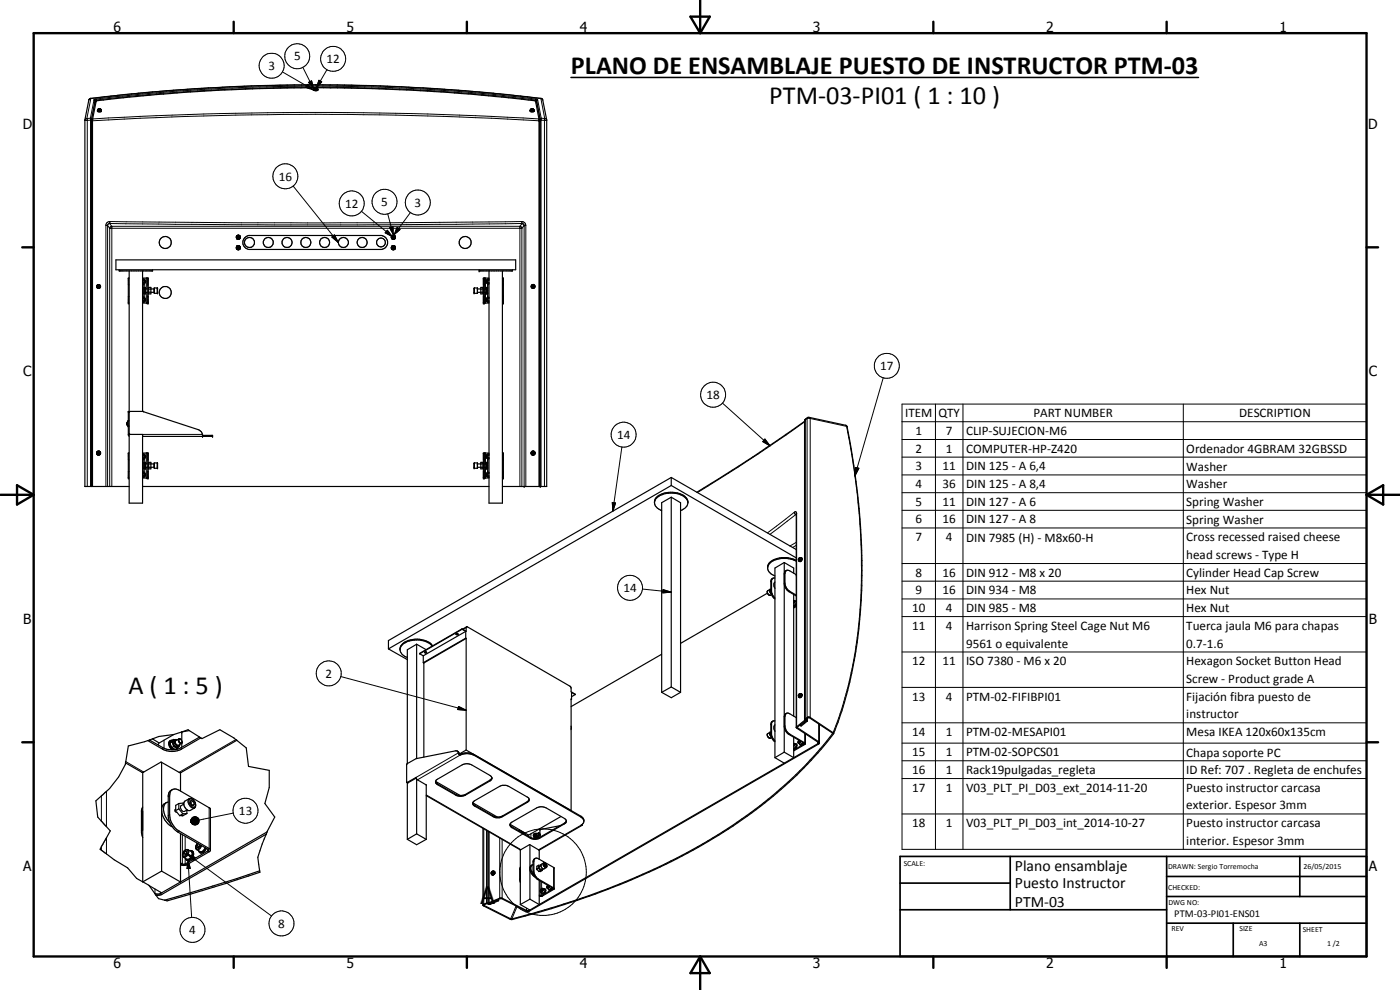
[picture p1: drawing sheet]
<svg xmlns="http://www.w3.org/2000/svg" width="420mm" height="297mm" viewBox="0 0 420 297" stroke-linecap="round" stroke-linejoin="round" font-family="sans-serif">
<g fill="none" stroke="#000" stroke-width=".35">
<path d="M28.9 30.3l-1.1 5.8v109.9M28.9 30.3h.1M28.9 30.3l12.1-1.3a527.2 527.2 0 0 1 51.4-2.7l19.3 .3 12.4 .5a494.6 494.6 0 0 1 36.6 3.3l1.1 5.7v109.9M29.2 33.2l.5 .2M29.3 33.3l.8 .1M29.3 33.2h-.1M29.3 33.1l.1 .1M29.3 33l.1 .1M29.3 33l-.1 .4 .5 .2 .6-.1 .1-.5M29.4 32.9h.1M29.4 32.9l-.1 .1M29.4 33.1l.8 .1"/>
<path d="M29.4 33.2l.3 .1M29.7 32.7l.3 .1zM29.9 32.7v.1M30.1 32.7l-.7 .2M30.1 32.7h.1M30.2 33.4h-.2M30.2 32.7l.1 .4M30.3 33.4l.1-.2-.3 .2M30.4 33.1l-.5 .2M94.2 26.9l1.1 .1M94.2 26.8h.1M94.2 26.9h.1"/>
<path d="M94.3 26.6l-.1 .1a.65 .65 0 0 0 .5 .6 .65 .65 0 0 0 .7-.4M94.3 27h1M94.3 26.8h.9M94.4 26.8h.8M94.5 26.3l-.2 .3 .1 .2M94.8 26.3l-.2 .1 .2 .1M94.8 26.3l.2 .1-.2 .1M94.8 26.3v.2M95.1 26.3l.2 .7M95.3 26.8h-.1M95.3 26.7v.1M95.4 26.8h-.1"/>
<path d="M95.4 26.9l-.1 .1M159.1 33.2l.9 .2M159.1 33.4h.1M159.1 33.1h.1M159.2 33.1h.9M159.2 33.3l.3 .1M159.2 33l-.1 .4M159.7 32.8l-.2-.1h.6v.5M159.7 32.8l.3-.1-.8 .2 .1 .3 .3 .1M159.7 32.7v.1M160.1 33.2l-.3 .1M160.2 33.3l-.1 .1"/>
<path d="M160.2 33v.5l-1-.1M160.2 33.3l-.3 .1M160.3 33.2l-.1 .1M160.3 33.1h-.1M160.6 30.2v.1M34.8 78h120v2.9h-120zM70.9 71.2l.2 .4M70.9 74.5l.3 .2M71 71.5l.2 .2M71 70.7l.2 .8M71 70.7v.1M71 74.7l.1 .1"/>
<path d="M71 74.7l.7 .2M71 70.8v.7M71 74v.7M71.1 70.8l-.2 .3M71.1 74l-.2 .3M71.1 71.6l.3 .2M71.1 74.8l.3 .1M71.2 71.5l.6 .1M71.2 73.8l-.2 .2M71.2 70.7l-.2 .1M71.2 70.7h.7l.2 .4M71.2 73.8h.7"/>
<path d="M71.3 71l.2-.1 .2 .4h-.4zM71.3 74.2l.2-.1 .2 .4h-.4zM71.6 70.6h.1M71.6 70.6v.1M71.6 73.7v.1M71.6 70.6l-.4 .1M71.6 73.7l.1 .1M71.6 73.7l-.4 .1M71.7 73.8l.3 .4v.5l-.3 .1-.5-.1M71.7 70.7l-.6 .1M71.7 73.8a.57 .57 0 0 0-.6 .3 .57 .57 0 0 0 0 .7M71.7 70.6v.1"/>
<path d="M71.7 73.8h.1M71.7 70.6l.4 .3M71.7 70.7l.3 .3v.3l-.4 .5M71.8 71.7h.1M71.8 73.8h.1M71.8 73.8l.3 .3-.1 .5M71.9 73.8l.1 .9M71.9 71.6v.1M71.9 73.8v.1M72 71.5l-.2 .1M72 74.7l-.1 .1M72 74.6l-.4 .3"/>
<path d="M72.1 71v.2M72.1 71.1l-.4 .7-.7-.3M72.1 71.2v.2M73.4 71.3l1.2-.6h40a2.13 2.13 0 0 1 1.7 2 2.13 2.13 0 0 1-1.7 2.1h-40a2.13 2.13 0 0 1-1.2-3.5zM117.5 74.5l.4 .4M117.5 71.2l.1 .4M117.5 74.5v.1M117.5 74.3v.2M117.5 74.6l.1 .2M117.5 74.4l.2 .3M117.5 71.2l.2 .3M117.5 70.9v.3"/>
<path d="M117.5 74.1v.2M117.6 71.7h.2M117.6 73.8l-.1 .5M117.6 71.6v.1M117.6 73.8v.1M117.6 71.6l.2 .1M117.7 71.6h.7M117.7 73.8l-.2 .7M117.8 71.7l.1 .1M117.8 71.6h.5M117.8 70.6l.7 .2M117.8 73.8h.6"/>
<path d="M117.8 71l.3-.1 .1 .4h-.4zM117.8 74.2l.3-.1 .1 .4h-.4zM118.1 70.6l-.4 .1-.2 .3 .2 .6M118.1 73.7l-.4 .1M118.1 70.6v.1M118.1 73.7v.1M118.2 70.7l.4 .5-.3 .4M118.2 70.7l-.7 .2M118.2 73.8l-.5 .2M118.2 73.8l.4 .5M118.3 70.7l.2 .1M118.3 71.7l-.2 .1"/>
<path d="M118.3 73.8l.3 .5v.3M118.4 73.8l.1 .2M118.4 70.7h.1M118.4 74.8l-.3 .1M118.5 70.8l.1 .1M118.5 74.5l-.3 .3h-.6M118.5 71.5l-.1 .2M118.5 74.7l-.1 .1M118.5 70.7v.1M118.5 70.8l.1 .3M118.5 71.5l-.1 .1M118.5 74v.7"/>
<path d="M118.5 74.7l-.7 .2M118.6 74.6l-.2 .2M118.6 71v.2M118.6 71.2l-.1 .3M118.6 71.1l-.3 .6M29.4 85.9l.2-.2 .2 .4-.2 .1zM29.7 85.4h.1M29.7 85.4a.59 .59 0 0 0-.8 .5 .59 .59 0 0 0 .7 .6 .59 .59 0 0 0 .3-1l-.4-.1a.53 .53 0 0 0-.4 .6 .53 .53 0 0 0 .4 .5M29.7 85.4a.58 .58 0 0 1 .5 .6 .58 .58 0 0 1-.5 .5M29.7 85.4v.1M35.8 80.9v.4h10v-.4M38.8 81.3v69.7h4v-20.7h-3.8l-.2-.3"/>
<path d="M38.8 83.4h-.3v7.5h.3M42.8 81.3v42.1l16.7 5.5 1 .8 .3 1.2M42.8 83.4h1.7v7.5h-1.7M42.8 83.7a.81 .81 0 0 1 .9 .6 .81 .81 0 0 1-.5 .9M42.8 84.2l.4 .1v.3l-.4 .2M42.8 85.2h.4v4h-.4M42.8 89.7l.4 .1v.3l-.4 .1M42.8 83.8a.64 .64 0 0 1 .7 .5 .64 .64 0 0 1-.4 .7l-.3 .1M42.8 89.3a.64 .64 0 0 1 .7 .7 .64 .64 0 0 1-.7 .6M43.2 89.2a.79 .79 0 0 1 .5 .9 .79 .79 0 0 1-.9 .6M43.2 88l.4 .2M43.3 87.9v.2"/>
<path d="M43.3 87v.5M43.3 87.6v.2M43.3 86.7v.1M43.3 87.8h.3M43.3 87.8h.1M43.3 86.8v.1M43.3 86.8h.3M43.6 86.3h-.3v.4M43.6 86.3v1.8M43.6 88.1v.1M43.6 87.8v.1M43.6 86.3l.1 .1"/>
<path d="M43.6 86.7v.3M43.6 87.5v.3M43.7 87.7h.5M43.7 86.7h.5M43.7 88l-.1 .1M44.2 83.4v7.5M44.5 86.2h.8v2h-.7l-.1-.4M44.5 86.4v1M44.5 86.6h.1M44.5 87.7h1.8M46.3 86.7h-1.7M46.3 86.4h1v1.6h-1z"/>
<path d="M142.3 86.5l1-.1v1.6h-1zM143.3 86.7h1.8M143.8 80.9v.4h10v-.4M144.9 87.8h.2M144.9 87.7h-1.6M145.1 86.6l-.2-.4h-.6v2h.8M145.1 87v1.1M145.4 83.4v7.5M145.4 87.7h.5M145.4 86.7h.5M146 86.3h.3M146 86.3v1.9"/>
<path d="M146 86.3v.4M146 86.5v.1M146 88.1h.1M146 88.1v.1M146 88.2h.3M146 86.7v.9M146 87.6v.5M146 86.7h.3M146 87.6h.3M146.3 86.7v.9M146.3 87.6v.5M146.3 86.3v.4"/>
<path d="M146.3 88.1v.1M146.3 86.3l.1 .1M146.3 88.1h.1M146.4 89.2a.79 .79 0 0 0-.5 .9 .79 .79 0 0 0 .9 .6M146.4 88l-.1 .2M146.4 85.2h.4M146.4 89.2h.4M146.4 85.2v4M146.8 81.3v69.7h4v-69.7M146.8 83.4h-1.7v7.5h1.7M146.8 83.7a.82 .82 0 0 0-.9 .6 .82 .82 0 0 0 .5 .9M146.8 84.2l-.4 .1v.3l.4 .2"/>
<path d="M146.8 89.7l-.4 .1v.3l.4 .1M146.8 89.3a.64 .64 0 0 0-.7 .7 .64 .64 0 0 0 .7 .6M146.8 83.8a.64 .64 0 0 0-.8 .7 .64 .64 0 0 0 .8 .6M150.8 83.4h.3v7.5h-.3M159.5 86l.4 .5M159.8 85.9l.2-.2 .2 .4-.2 .1zM160.1 85.3v.1M160.1 85.3l-.4 .1-.3 .5M160.1 85.4v.1M160.1 85.4l.4 .3M160.5 85.8l-.1 .5-.3 .2h-.4l-.3-.4M160.5 85.8l-.6-.4-.3 .2-.2 .5"/>
<path d="M160.5 85.7v.5l-.4 .3M29 136.1l.2 .3M29 135.9v.2M29.2 136.4l.2 .1M29.2 136.4l.1 .1M29.3 135.4l-.3 .5M29.3 135.4l.7 .1M29.3 136.5h.5M29.4 135.8l.2-.1 .2 .4-.2 .1zM29.5 136.5h.2M29.7 135.4h.1M29.7 135.4l.4 .3"/>
<path d="M29.7 135.4l-.6 .3v.5l.3 .2M29.7 135.4l.4 .4v.3l-.2 .3h-.5M30.1 135.6l-.1 .8M30.1 136.2l-.4 .3M30.1 135.7l.1 .2M38.2 126.8l.1 .4M38.2 127.1l.1 .4M38.2 126.8h.1M38.2 127.1h.1M38.3 127.1h-.1M38.3 126.6l-.1 .3M38.3 126.6v.1"/>
<path d="M38.3 127.5h.1M38.3 127.5l.1 .3M38.4 126.3v1.5M38.4 126.3l-.1 .3M38.4 127.8h.4M38.5 127.8v2.7l.3 .4M38.8 123.4h-.3v2.9M38.8 135.9h-.3v7.5h.3M38.8 126.2l-.4 .1M42.8 135.9h1.7v7.5h-1.7M42.8 136.1a.81 .81 0 0 1 .9 .7 .81 .81 0 0 1-.5 .9M42.8 136.7l.4 .1v.3l-.4 .1"/>
<path d="M42.8 137.7h.4v4h-.4M42.8 136.3a.64 .64 0 0 1 .7 .6 .64 .64 0 0 1-.7 .7M43.1 123.6l-4-.2-.3 .3M43.2 139l.1 .3M43.3 139.6v.4M43.3 138.9l-.1 .1M43.3 139.3v.1M43.3 139.3h.3M43.6 138.8l-.3-.1-.1 .2M43.6 138.8v1.8M43.6 138.8l.1 .1M43.6 140v.4"/>
<path d="M44.2 135.9v7.5M44.2 139.2h-.6v.4M44.5 138.9v1.1M44.5 138.7h.8v2h-.7l-.1-.4M44.5 139.1h.1M44.6 139.2h1.7M46.3 138.9h1v1.6h-1zM60.8 130.6h3v.3h-21M142.3 139l1-.1v1.6h-1zM143.3 139.2h1.8M145.1 139.1l-.2-.4h-.6v2h.8M145.1 139.4v1.1"/>
<path d="M145.4 135.9v7.5M145.4 139.2h.5M146 138.8l.4 .1M146 138.8v1.9M146 138.8v.3M146 139v.1M146 139.1h.3M146 139.1v1M146.3 139.1v1M146.3 138.9v.2M146.4 137.7h.4M146.4 137.7v4"/>
<path d="M146.8 135.9h-1.7v7.5h1.7M146.8 136.1a.82 .82 0 0 0-.9 .7 .82 .82 0 0 0 .5 .9M146.8 136.7l-.4 .1v.3l.4 .1M146.8 136.3a.64 .64 0 0 0-.8 .6 .64 .64 0 0 0 .8 .7M150.8 135.9h.3v7.5h-.3M159.4 136.1l.1 .2M159.5 136.2l.6 .3M159.5 135.9l-.1 .2M159.5 135.6l.3-.2 .6 .2M159.5 135.6v.6M159.5 135.6l-.1 .3M159.8 135.8l.2-.1 .2 .4-.2 .1z"/>
<path d="M160.1 135.4h.1M160.1 135.4h.2M160.1 135.4l.4 .5-.2 .5h-.5l-.3-.4M160.1 135.4l-.5 .2-.1 .3M160.4 135.5l.1 .2M160.5 135.6l.1 .6-.5 .3M160.5 135.7l.1 .2M160.6 136.1l-.2 .3-.5 .2-.4-.3M38.8 146h-13.3v-110l1.2-6 .3-.4a556.4 556.4 0 0 1 50.5-3.9 570.8 570.8 0 0 1 53.7 .9l14.8 1.2 16.4 1.7 .4 .3 1.3 6.2v110h-13.3M42.8 146h104M42.8 142.2l.4 .1v.3l-.4 .1M42.8 141.8a.64 .64 0 0 1 .7 .7 .64 .64 0 0 1-.7 .6"/>
<path d="M43.2 141.7a.81 .81 0 0 1 .5 .9 .81 .81 0 0 1-.9 .7M43.3 140.4v.3l.3-.1M43.3 140.1v.2M43.3 140.3h.3M43.3 140.3h.1M43.7 140.2h.5M43.7 140.5l-.1 .1M44.5 140.2h1.8M143.3 140.2h1.6M144.9 140.3h.2M145.4 140.2h.5M146 140.2v.1"/>
<path d="M146 140.3v.4M146 140.7h.3M146 140.1v.1M146 140.1h.3M146.3 140.1v.1M146.3 140.2v.1M146.3 140.6v.1M146.3 140.3v.2M146.4 141.7a.82 .82 0 0 0-.5 .9 .82 .82 0 0 0 .9 .7M146.4 140.5l-.1 .2M146.4 141.7h.4M146.8 142.2l-.4 .1v.3l.4 .1"/>
<path d="M146.8 141.8a.64 .64 0 0 0-.8 .7 .64 .64 0 0 0 .8 .6M196.4 150.8a3.6 3.6 0 0 1 3.7-3 5.9 5.9 0 0 1 6.2 2.2l.1 .8M196.4 150.8a2.88 2.88 0 0 0 2.2 2.4M196.5 150.3l-.1 .5M196.5 150.2a6 6 0 0 1 6.8-2.1 4 4 0 0 1 3.1 2.4M201.5 149.2l-2.9 1.6v56.9M201.5 149.2l2.7 1.6v56.9M201.5 143.3v2.4M201.5 149.2v56.9M201.5 145.7l-84.9 49M201.5 143.3l-84.9 48.9v2.5M201.5 145.7l37.5 21.7"/>
<path d="M201.5 143.3l37.5 21.6M206.4 150.8a2.85 2.85 0 0 1-2.2 2.4M206.4 150.6v.2M209.1 147.7l16.9-10.6 15.6-10.8-.1 89.9M239 154.2v64.1l6.5 4.4 .1 .3-10.2 6M230.3 178l-26.1 15M230.4 170.4a2.88 2.88 0 0 0 2.2 2.4M230.4 170.2v.2M231.1 176.8l-.2 .6 .6 .8M231.1 176.8h.2M231.1 176.8l-.6 .4a.82 .82 0 0 0 0 1.1 .82 .82 0 0 0 1.1 .1M231.3 177l-.1 .1"/>
<path d="M231.5 178.2l1.1 1.5M232 173.5l-.4 .2-.3 .6 .2 3.9M232.6 173.4l-.6 .1-.4 .7v3.6l1 1.6M232.6 174.6l-.3 .6 .3 1.4M235.4 168.8l-2.8 1.6v56.9M235.4 168.8l2.8 1.6v1.6M235.4 168.8v56.9M235.4 175a3.2 3.2 0 0 0 1.4 2.5l2.2 1.3M236 171.2l-.5 .4-.1 .6M238.2 178.4v36.4M239 168.4a7.2 7.2 0 0 0-8.2 .8l-.4 .9M239 168.2a7.3 7.3 0 0 0-7.6 .2l-.8 .8-.2 1.2"/>
<path d="M239 172.4l-2.2-1.2h-.9l-.3 .9v2.9a3.2 3.2 0 0 0 1.4 2.4l2 1.2M239.7 168.2l.4 .1M239.7 167.7l.1 .2M239.7 167.7l.1 .1M239.8 167.5v.4M239.8 167.5v.3M239.8 167.5l-.1 .2M239.8 167.8l.1 .1M239.9 168.4h.3M239.9 168.4h.2M240.1 168.3l-.2 .1M240.2 167.3h.1"/>
<path d="M240.3 167.3a.59 .59 0 0 0-.7 .4 .59 .59 0 0 0 .3 .7M240.3 167.3l.1 .1M240.4 168.2l-.3 .2M240.4 167.4v.5M240.4 167.9l-.3 .4M240.5 167.4l-.1-.1a.62 .62 0 0 1 .2 .8 .62 .62 0 0 1-.8 .3M240.5 167.9l-.4 .4M240.6 167.4l-.2 .7M240.6 167.4h.1M240.6 167.5v.1M240.6 167.8l-.4 .6M116.6 194.7l5.6 3.2"/>
<path d="M125 193.3l-2.8 1.6v34.2M125 193.3l2.9 1.6M125 193.3v34.3M125.9 196.2l1.1 .6M127 198.8l.2 .1M127 196.8v2M127.2 198.9v28.3M127.4 195.7l.2-.1 .4 .1-.2 .2zM127.5 195.7h.5M129.7 193.8a6.8 6.8 0 0 0-9.4 .1 2.33 2.33 0 0 0 1.9 3.4M129.8 193.8a6.4 6.4 0 0 0-7-1.7 3.2 3.2 0 0 0-2.8 2.8M136.9 190.2v.1"/>
<path d="M136.9 190.2h.5v.2h-.4zM137.4 190.2l-.5 .1M138.7 188.8l1.1 .6M138.7 188.8l-12.8 7.4M138.7 188.7l-12.8 7.5M138.7 188.7v.1M139.8 191.5l.1 .1M139.8 191.5l-12.8 7.3M139.8 189.4v2.1M139.8 189.4l-12.8 7.4M139.9 191.6v33.4M139.9 191.6l-12.7 7.3"/>
<path d="M140 188.1l31 17.8 .4 .6v1.1l1.2 .8M140 188.1l-.1 1.3-1.2-.7M140 188.1l-1.2 .7M198.6 196.3l-27.2 15.7M238.2 180.1l.8 .6M238.6 180.3h.3M238.9 180.3l.1 .1M239 182l-.8 .4M239 181.7l-.8 .5M239 181.1l-.8 .7 .3 .1 .5-.5M239 181l-.3 .4-.5 .2M54.5 219.6l-2.4 .8"/>
<path d="M54.5 219.6l.1 2.7M56.8 219.2l-.3-.3-2 .7M56.8 219.2l3.1 1.9M56.8 219.2l-2.3 .4M171.4 217.8v1.1M171.5 209.8l-.1-.1v33.5M171.5 209.8l-.1 .1M172.6 208.4l-1.1-.6v2M172.6 208.4l-1.1 .6M198.6 207.7l2.9 1.6 2.7-1.6M201.5 206.1l2.7 1.6M201.5 206.1l-2.9 1.6"/>
<path d="M231.1 219.7l-.6 .4a.82 .82 0 0 0 0 1.1 .82 .82 0 0 0 1.1 .1M231.1 219.7l-.2 .5 .6 .8M231.3 219.7h-.2M231.3 219.9l-.1 .1M231.8 216.5l-.2 .5v3.4l.2 .9 .8 1M232 216.4l-.2 .1M232.6 216.3l-1 .3-.3 .6 .2 3.9 1.1 1.4M232.6 217.5l-.3 .6 .3 1.4M235.4 217.9a3 3 0 0 0 1.4 2.5l4.6 2.7-.1 .2-3.1 1.7M235.4 215.1a1.03 1.03 0 0 1 .5-1 1.03 1.03 0 0 1 1.1 .1l2 1.1M235.8 214.2l-.2 .8v2.8a3 3 0 0 0 1.4 2.5l4.7 2.8M236 214l-.2 .2"/>
<path d="M239.7 209l.2 .2M239.7 208.5l.1 .2M239.7 208.5l.1 .1M239.8 208.3l.2 .2M239.8 209.2l.3 .1M239.8 208.3l-.1 .2M239.8 208.6l.1 .1M239.8 208.3l.1 .2M239.9 209.3h.2M239.9 209.2l.2 .1M239.9 208.5l-.1 .1M240 208.5l-.2 .2"/>
<path d="M240.2 208.2l.2 .1M240.2 217.4v.3M240.4 208.8l-.5 .4M240.4 208.2l-.6 .1-.2 .3 .1 .4M240.4 208.2l.2 .2M240.4 208.8l-.3 .4M240.4 208.2h.1M240.4 208.2l.2 .5M240.5 208.2a.66 .66 0 0 1 .2 .7 .66 .66 0 0 1-.6 .4M240.5 208.2l-.1 .6M240.6 208.7l-.3 .5M240.6 208.6l-.5 .7"/>
<path d="M241.5 216.2l.2 .1M241.5 216.2l-2.5 2M241.6 215.8l.7-.6h.7l7.2 4.8a124.1 124.1 0 0 1-37.6 32.4 225.2 225.2 0 0 1-56.9 22.9l-2.1 .6-.5-.1-8.2-4.1v-23.2M241.6 215.9h.1M241.6 215.9v-90l.9-.7h.3l11 2.4 .4 .5a226.2 226.2 0 0 1 4.4 47.6l-.8 13a119.1 119.1 0 0 1-7.6 31.4M241.6 215.9l.4 .5-1.8 1.3M241.7 216.3l-2.4 1.8v.3l6.6 4.4M241.7 216v.3M242.3 215.5v.9l-1.9 1.4-.2-.1M242.3 216.2l-.4-.4 .6-.5h.4l7 4.7a110.1 110.1 0 0 1-18.1 18.8 180.9 180.9 0 0 1-53.2 29.3l-11.3 3.8-13.7 3.8-8.4-4 1-.6 .6 .3 .5-.1 2.3-1M245.9 217.3v5.8l-.3 .2-86.7 50.1-1.1-.1-7.3-3.7-3.5 1.4-.3-.2M37.7 228.9a18.3 18.3 0 0 1-6.1 8.8l-2.8 2.6 .5 4.9 3.8 4.1-3.1 5.5 4.3 3.2 4 2.4 2.7 3.2 1.8 1"/>
<path d="M37.7 228.9l5.1 2.9M42.8 231.8v32.8M44.4 222.2l-5.9 1.6-.8 5.1M44.9 222l-.5 .2M45.8 221.7l-.9 .3M48.5 228.7v32.7M51.2 222.2a1.4 1.4 0 0 0 .1 2.4l.3 .4M51.4 237.2l-.5 1.6v5.7a6.2 6.2 0 0 0 2.9 4.8l9.1 5.4 .2 .3M51.6 222.6l.5 1.4M51.6 222.6l-.5 .3M51.6 222.1a1.31 1.31 0 0 0 0 2.2M51.6 222.1a1.03 1.03 0 0 0-.8 .8 1.03 1.03 0 0 0 .3 1l1 1.1"/>
<path d="M51.6 224.3l1.1 .6 .5-.3M51.6 237l1.1-.3 1.1 .4 9.1 5.3 .2 .4v12.5l-7.1 4.2-1 .2-.8-.3M51.7 236.9l-.8 .6-.4 1.1v6.5l.5 1.7 .7 1.3M52.1 221.9l.3 .1M52.1 224l1.1 .6M52.1 221.9l-.5 .7M52.1 224l-.5 .3M52.1 221.9l-.5 .2M52.1 220.4l-4.4 .6-1.9 .7M52.1 220.4l-4.3 2.5-2-1.2M52.5 222a1.34 1.34 0 0 0 1.3 1.9l.1-.5M52.5 222h.6"/>
<path d="M52.5 221.9a1.26 1.26 0 0 0-.5 1.2 1.26 1.26 0 0 0 .9 1.1l.8-.3-.5 .7M53 224.7l-.1 .1M53.7 221.7l.5 .1 .4 .5M53.7 221.7a.89 .89 0 0 0 .8 1.4M53.7 221.7l-1 .5a.93 .93 0 0 0 .8 1.4l1-.5M54 221.7l.2 .1M54.1 221.7h-.3a.68 .68 0 0 0 0 .9 .68 .68 0 0 0 .8 .2v-.2M54.2 231.8v5.6M54.6 222.3v.7M54.6 223v1.2M54.6 223l-.1 .1M59.9 221.1l.4 .3"/>
<path d="M59.9 221.1l-5.5 3.2a6.2 6.2 0 0 1-5.6 0l-3.9-2.3M60.3 221.4l.3 .2 5.4-2.7 4.2 2.5 .8 .7M60.3 221.4l-5.9 3.4a6.2 6.2 0 0 1-5.6 0l-4.4-2.6M71 222.1h.1M71.1 222.1l2.8 2.3 .7 5.6 6.2 1.1v5.2l-1.3 4.8 3 4.1-2.3 4.4M71.1 222.1l-16.8 9.7-.5-.1-5.5-3.1-5.5 3.2M122 234.7l.1 .1M122.1 234.8l2.8-1.5 .2 .6 2.8 1.7M122.2 234.9v16.9M122.2 229.1l-.2 .3v5.3M124.9 233.5l-2.5 1.4-.3-.1M125 233.8v16.4"/>
<path d="M127.9 235.5v16.3M127.9 238.7l28.2 16.3M130.7 234.4l7.4 4.3M130.7 234.5l.6 .7 5.5 3.2 1.2 .3M137.2 225.3l.6 .7-.2-.1M137.2 225.3h-.3l-12 2.3-2.7 1.5M137.2 225.3l.4 .6M137.6 225.9l.4 .7M138 226.6a4.8 4.8 0 0 1 4.3 0l32.1 18.6 .8 1M139.9 225l-2.1 1.3M139.9 225l34.5 19.9a1.49 1.49 0 0 1 .4 2.4M142.3 226.4a4.6 4.6 0 0 0-4.3 0v.2"/>
<path d="M147.6 233.4l-.5-.7-5.5-3.2a3.1 3.1 0 0 0-2.9 0l-7.6 4.4-.4 .6M147.6 233.4l-.1 .6-.4 .3-7.5 4.3a3.1 3.1 0 0 1-2.8 0l-5.5-3.2-.5-.5-.1-.4M147.6 233.4l-.3 .5-7.7 4.5-1.6 .3M158.8 239.8l-.6 .7-7.4 4.3-1.6 .4M232.6 227.3l2.8 1.7M235.4 229l-73.6 42.4M235.4 225.7l-2.8 1.6M238.2 221.2v6.1l-2.8-1.6M238.2 223l.1 .1M238.3 223.1h.1M238.3 223.1l.5 .3a.76 .76 0 0 1-.6 1.1M238.9 223.2h-.3"/>
<path d="M238.9 223.2a.86 .86 0 0 1 .2 1 .86 .86 0 0 1-.9 .5 .97 .97 0 0 0 .7-1.5zM239.7 222.4v.3l.2 .1 .2-.3M239.7 222.4l.3 .2M239.8 222.1l-.3 .8 .8 .5 .6-.6M239.9 222.2l-.2 .2M239.9 223.2l.3 .3M240 222.6h.1M240.1 223.5h.1M240.1 222.3v.2M240.1 222.5l-.1 .1M241 222.8l-.8 .7M241.1 222.9l-.5 .6h-.4"/>
<path d="M241.7 220.2v3l-3.5 2.1M42.8 242.2l-.4 1.1v6.4l.4 1.6M48.5 243.1a6.1 6.1 0 0 0 3.2 5M49.9 240.8l-.8 .5-.6 1.4M50.5 240.7a2.29 2.29 0 0 0-1.2 3.4l.8 1.7 .9 1.1M51.7 248.1l1.6 1.5 9.2 5.4-.1 .3-6.8 3.9a1.26 1.26 0 0 1-1.4-.3M52.5 243.3l1.4 1.4M53.7 241.1l-1 .5-.2 1.7M53.7 242.7l-1.2 .6M53.7 241.1v1.6M53.7 242.7l1.2 1.5M53.7 241.1l1.2-.1 .2 .3"/>
<path d="M53.9 244.7l.9-.1-.2 .2M54.2 250.1v14.5M54.7 244.6l-.1 .2M54.9 244.2l-1 .5M55.1 241.3l-.7 .4M55.1 255.4l1.1-.5 1.2 .6a1.53 1.53 0 0 1-1.3 2.3l-1-.6a1.24 1.24 0 0 1 0-1.8zM55.2 255.9v.6l.5 .1 .3-.6M55.2 255.9l.6 .4M55.4 240.5l1.4-.9a1.78 1.78 0 0 1 1.6 .9 1.78 1.78 0 0 1 0 1.9l-1.3 .8a1.93 1.93 0 0 1-1.7-2.7zM55.7 255.4l.3 .1v.5M55.7 255.4l-.5 .5M55.7 255.4l.3 .3"/>
<path d="M55.8 256.3v.1M56 256l-.2 .3M56.1 244.1l-1.5 .7M56.1 244.1l-1.2 .1M56.1 243v1.1M56.2 243l-.8 .5M56.9 255.3a1.07 1.07 0 0 1 1.2 .5 1.07 1.07 0 0 1-.2 1.3 1.15 1.15 0 0 1-1 1.1 1.15 1.15 0 0 1-1.2-.7M57.1 240.7l.1 .1M57.2 240.8l.4 .8 .7-.4M57.7 255.4a2.01 2.01 0 0 1-1.6 2.7M57.9 240.4l-.6-.2-.2 .5 .4 .9 .6 .2 .2-.6M57.9 240.4l.4 .8"/>
<path d="M57.9 240.4l-.7 .4M59.2 253.7v.6h.4l.4-.6M59.2 253.7l.5 .3M59.3 253a1.36 1.36 0 0 0-.3 1.9l1.1 .6a1.36 1.36 0 0 0 1.4-1.1M59.6 253.2l-.4 .5M59.7 254l.1 .1M60 253.5v.2M60 253.7l-.3 .3M61.7 254.4a1.34 1.34 0 0 1-1.9 1.2l-.2-.4M61.9 254.6a1.45 1.45 0 0 1-2 1.2M79.9 250.3l-2.5 6.9 .5 4.1M79.9 250.3l-31.3 18.1-1.8 .2"/>
<path d="M80.2 249.6l-.3 .7M80.2 249.6l-26 15M122.2 251.8l2.8 1.6 2.9-1.6M125 250.2l2.9 1.6M125 250.2l-2.8 1.6M141.9 240.9l.3 .8 6.3 3.6a2.88 2.88 0 0 0 2.3-.3l7.4-4.3a.84 .84 0 0 0 .6-.8 .84 .84 0 0 0-.6-.8l-5.5-3.1a2.78 2.78 0 0 0-2.8 0l-7.5 4.2-.5 .5v.5M141.9 240.9l7.4 4.3M141.9 241.1l.3 .4 5.8 3.3 1.2 .4M146.7 249.6v21.2M153.2 247l7.9-4.6a3.1 3.1 0 0 1 2.8 0l5.5 3.2a.86 .86 0 0 1 .6 .8 .86 .86 0 0 1-.6 .8l-7.4 4.3a3 3 0 0 1-2.8 0l-5.6-3.2-.5-.5zM155.9 249v.4M156.2 255v16.4"/>
<path d="M156.5 249.3l.1 .4M156.6 249.7l.4 .2 .4-.1M156.6 249.7h.5M159 253.4v16.4M159.7 259.5l-.4 .3-.3 .6M160 259.5a1.41 1.41 0 0 0-.3 2.3l.6 .8M160.3 250.2l-.2 .4 .5 1M160.3 250.2a.97 .97 0 0 0 .5 1.4M160.6 250.2l-.3 .3 .3 .7M160.6 250.2h-.3M160.6 250.4l.2 .7M160.6 251.2l.5 .3 .2-.1"/>
<path d="M160.6 250.4l-.3 .2M160.6 257.6l-.4 .3-.2 .7v2.9a3.6 3.6 0 0 0 1.4 2.4l4.6 2.7-3.5 2.2-.7-.2M160.8 250l.2 .1M160.8 251.1l.5 .3M160.8 250l-.2 .4M160.8 251.1l-.2 .1M160.8 250l-.2 .2M161 250.1l.1 .7 .5 .3M161 250.1h.3M161 250.1a.63 .63 0 0 0-.2 .7 .63 .63 0 0 0 .6 .4M161.3 251.5h-.1M161.5 251.2l-.2 .2"/>
<path d="M161.6 259.6l-.5 .3-.1 .9M161.6 249.9l-.5 .3v.4l.3 .4 .6-.3M161.6 259.6v.9M161.6 259.6h.6l.1 .2-.3 .2M161.6 250.4l.2 .2M161.6 251.1l-.1 .1M161.6 250.3l.1-.3 .4 .3M161.6 249.9l.2 .1M161.6 249.9l-.1 .3 .4 .4M161.6 251.1l-.2 .1M161.7 250.8l-.1 .3M161.8 255v2.8"/>
<path d="M161.8 248.7l.2 .3v2.2M162.1 250.6h-.3M162.1 250.4l-.2 .2M163.3 259.5h.1M163.4 259.5l.2 .4M163.7 259.3l-.3-.1-.1 .3 .2 .4 .3 .1 .1-.3M163.7 259.3l.2 .4M163.7 259.3l-.3 .2M163.9 259.7l-.3 .2M168.1 247.7l-6.1 1.2M168.3 245l-9.6 5.6-5.6-3.3M170 246.3l-.6 .7-7.4 4.2-1.3 .4-1.5-.4-5.6-3.1-.5-.7"/>
<path d="M174.7 247.6l-12.8 7.4-2.9-1.6-2.9 1.6M174.7 247.4h.1M174.8 247.3v.1M174.8 247.3l-.4 .3h.3l.1-.2M42.8 264.6h.1M42.9 264.6l1.9 1.1M44.8 265.7l1.7 2.4M44.8 265.7l3.7 2.2M46.5 268.1l.3 .5M46.8 268.6l.8 1 1.8 .5M48.5 267.9a1.9 1.9 0 0 1-2 .2M48.5 261.4l5.7 3.2"/>
<path d="M48.5 261.4l-5.6 3.2M54.2 264.6l-5.7 3.3M77.9 261.3l.1 .4-10.3 3.4-17.5 5.2-.8-.2M77.9 261.3l-14.1 4.6-14.4 4.2M146.7 270.8l3.3-1.3h.6l7.4 3.7 1-.2M147.5 262.3l.2 .2M147.5 262.3l.1 .1M147.5 261.7l.1 .3M147.5 261.7l.1 .1M147.6 262.4l.2 .1M147.6 261.8v.1M147.6 261.6l-.1 .1"/>
<path d="M147.6 261.6v.4M147.6 261.6v.2M147.7 262.5l.1 .1M148 261.4l.5 .2-.1 .7M148.1 261.4a.6 .6 0 0 0-.6 .2 .6 .6 0 0 0 0 .7M148.1 261.4l.3 .3M148.1 261.4l.1 .5M148.2 262l-.6 .4M148.2 261.4l.2 .5M148.2 261.9l-.6 .5M148.3 261.7l-.1 .2M148.4 262l-.6 .5"/>
<path d="M148.4 261.8l-.3 .6M148.5 262l-.2 .4-.6 .1M149.4 270v.1M149.4 270.1l-2.3 1-1-.2-1.2 .6M149.4 270.1l.2 .2M149.6 269.8v.5M156.2 271.4l2.8 1.6M156.2 260.2l-.2 .5 .2 4.1M159 269.8l2.8 1.6M159 269.8l-2.8 1.6M159 260.9a3.1 3.1 0 0 0 1.6 2.2M161 260.8l.7 .7"/>
<path d="M161.6 260.5l-.6 .3M161.6 260.5l.6 .7M161.7 261.5h.4M161.8 264.2v7.2M161.8 271.4l-2.8 1.6M162.1 261.5h.1M162.2 261.2l-.5 .3M162.2 267.6h.1M162.3 267.1v.3l.5-.3M162.3 267.1l.3 .2M162.6 266.8l.2 .3M162.6 266.8l-.3 .3"/>
<path d="M162.6 266.8l.2 .2M162.6 267.3h.1M162.8 261.2l-.7 .3M162.8 261.2h-.6M162.8 260.6v.6M162.8 267.1l-.2 .2M162.8 260.6l-.3 .3M163.2 266.7l.4 .1M163.6 266.8a.94 .94 0 0 1-.8 1.3M163.6 266.8a.81 .81 0 0 1 0 1 .81 .81 0 0 1-1 .2v-.2M164.3 265.9v.3l.4-.2M164.3 265.9l.3 .2"/>
<path d="M164.4 265.6l-.3 .5 .2 .5 .7 .3 .5-.6M164.5 265.7l-.2 .2M164.6 266.1h.1M164.7 265.9v.1M164.7 266l-.1 .1M165.6 266.3l-.3 .6-.5 .1M165.7 266.4l-.6 .7-.6-.4M166.3 266.6l-4.7-2.8a3.3 3.3 0 0 1-1.4-2.2v-3.4l.4-.6 .3-.1 5.4 2.9v6.4l-3.7 2.1-.8-.1"/>
<circle cx="49.6" cy="72.7" r="1.82"/>
<circle cx="74.9" cy="72.7" r="1.5"/>
<circle cx="80.5" cy="72.7" r="1.5"/>
<circle cx="86.2" cy="72.7" r="1.5"/>
<circle cx="91.8" cy="72.7" r="1.49"/>
<circle cx="97.4" cy="72.7" r="1.49"/>
<circle cx="103.1" cy="72.8" r="1.52"/>
<circle cx="108.7" cy="72.8" r="1.51"/>
<circle cx="114.3" cy="72.8" r="1.33"/>
<circle cx="139.6" cy="72.7" r="1.8"/>
<circle cx="49.6" cy="87.7" r="1.79"/>
<circle cx="163.2" cy="259.8" r=".93"/>
<circle cx="162.9" cy="267.3" r=".74"/>
</g>
<g fill="#000">
<circle cx="38.5" cy="90.9" r=".18"/>
<circle cx="43.2" cy="85.2" r=".18"/>
<circle cx="44.2" cy="90.9" r=".18"/>
<circle cx="44.5" cy="90.9" r=".18"/>
<circle cx="46.3" cy="86.4" r=".18"/>
<circle cx="47.3" cy="87.9" r=".18"/>
<circle cx="142.3" cy="87.9" r=".18"/>
<circle cx="143.3" cy="86.7" r=".18"/>
<circle cx="143.3" cy="86.4" r=".18"/>
<circle cx="143.3" cy="87.7" r=".18"/>
<circle cx="143.8" cy="81.3" r=".18"/>
<circle cx="145.1" cy="90.9" r=".18"/>
<circle cx="145.4" cy="90.9" r=".18"/>
<circle cx="146.4" cy="85.2" r=".18"/>
<circle cx="151.1" cy="90.9" r=".18"/>
<circle cx="38.2" cy="127.3" r=".18"/>
<circle cx="38.2" cy="126.9" r=".18"/>
<circle cx="38.3" cy="126.6" r=".18"/>
<circle cx="38.3" cy="127" r=".18"/>
<circle cx="38.3" cy="127.5" r=".18"/>
<circle cx="38.4" cy="127.8" r=".18"/>
<circle cx="43.2" cy="137.7" r=".18"/>
<circle cx="43.7" cy="138.9" r=".18"/>
<circle cx="60.8" cy="130.9" r=".18"/>
<circle cx="63.8" cy="130.6" r=".18"/>
<circle cx="63.8" cy="130.9" r=".18"/>
<circle cx="143.3" cy="139.2" r=".18"/>
<circle cx="145.9" cy="138.9" r=".18"/>
<circle cx="146.4" cy="137.7" r=".18"/>
<circle cx="38.5" cy="143.4" r=".18"/>
<circle cx="43.7" cy="140.5" r=".18"/>
<circle cx="44.2" cy="143.4" r=".18"/>
<circle cx="44.5" cy="143.4" r=".18"/>
<circle cx="47.3" cy="140.4" r=".18"/>
<circle cx="142.3" cy="140.4" r=".18"/>
<circle cx="143.3" cy="140.2" r=".18"/>
<circle cx="145.1" cy="143.4" r=".18"/>
<circle cx="145.4" cy="143.4" r=".18"/>
<circle cx="145.9" cy="140.5" r=".18"/>
<circle cx="151.1" cy="143.4" r=".18"/>
<circle cx="157.3" cy="146" r=".18"/>
<circle cx="162.1" cy="146" r=".18"/>
<circle cx="239" cy="154.2" r=".18"/>
<circle cx="239" cy="172.4" r=".18"/>
<circle cx="238.2" cy="224.7" r=".18"/>
</g>
<g fill="none" stroke="#000" stroke-width=".3">
<path d="M26.1 35.6l.1 110.4M26.1 35.6l-.6 .4M27.1 35.5l.1 110.5M27.1 35.5l.4 .3M27.1 35.5l-1 .1M27.2 29.5l.1 .1M27.3 29.6a558.8 558.8 0 0 1 97.5-3.3l19 1.3 18.5 2M27.3 29.6l-1.2 6M27.3 29.6l-.6 .4M27.4 36.1h-1.9M27.5 35.8l-.1 110.2M27.5 36.4h.3"/>
<path d="M27.5 35.9l.3 .3M27.5 35.9v110.1M27.8 36.2h.1M27.8 36.2l-.1 109.8M27.8 36.1v.1M27.8 36.2a1173.7 1173.7 0 0 1 134 0M27.8 35.7a1146.7 1146.7 0 0 1 133.9 0M28.2 30h.1M28.2 30l.3 .1M28.2 30l-1.1 5.5M28.3 29.9l-.1 .1M28.3 29.8v.1"/>
<path d="M28.5 30.1l-1 5.7M28.5 30.2v.5l.2 .2M28.5 30.2l2.4-.4 14-1.5 20.6-1.4a579.6 579.6 0 0 1 56.5-.1 467.6 467.6 0 0 1 38.9 3.3l1.2 5.7M28.5 30.6l-1 5.3M28.8 29.7l.1 .6M28.8 29.7l-.5 .1M28.8 29.7l8-.9a458.1 458.1 0 0 1 32.8-2.4l25.2-.6 21 .4 20.7 1.1 10.2 .9 14 1.5M28.8 30.5l-.3 .1M29.3 33l1 .1M29.6 32.8h.5zM29.6 32.7h.1M29.6 32.8h.1"/>
<path d="M30.3 33.1h.1M30.4 33l-.1 .1M84.8 21.6l8 4.6M90.9 20.2l2.7 5.3M92.3 25.3l1.9 1.8-2.4-.9zM92.4 25.5l-.1-.2-.5 .9 1.2 .4M92.6 24.7l.9-.4 .7 2.4zM93 25.2l-.4-.5 .9-.4 .4 1.4M93.7 26.8l.5 .3M93.8 26.8l.4 .3M93.9 26.8l.3 .3M94.3 26.7l.3 .1 .7-.1"/>
<path d="M95 26.2l-.1 .3M95 26.4h-.5l.4 .1M95 26.4h.1M95 26.1l.7-2 .9 .5-1.7 1.9M95.1 26.4l-.2 .1M95.7 24.1l.9 .5-1.7 1.9zM98.1 20.9l-3.2 5.6M159.2 33l.2 .1 .8-.1M159.5 32.8h.1M159.5 32.8h.5M160 32.8h.1M160.7 29.7l.7 .3"/>
<path d="M160.7 29.7v.6M160.7 30.5l.4 .1M161.1 30.6l1 5.4M161.1 30.6l-.3 .3M161.4 30l-.3 .1v.5M161.4 30l1 5.5M161.8 36.2h.1M161.8 36.4h.3M161.8 36.1v.1M161.8 36.2l.1 109.8M162.1 36l2 .1M162.1 36l-.2 .2"/>
<path d="M162.1 35.8v110.2M162.3 29.5v.1M162.3 29.6l1.2 6M162.3 29.6l.6 .4M162.4 29.5h-.1M162.4 35.5l-.3 .3M162.4 35.5v110.5M162.4 35.5l1.1 .1M163.5 35.6l-.1 110.4M163.5 35.6l.6 .4M88 55.8l13.5 17M31.8 67.6h.5l.6 .9"/>
<path d="M32.9 67.1l-.6 .5v78.4M32.9 67.1l.7 .8M32.9 67.1l49.5 .4 34.7-.1 39.6-.3M32.9 68.5h123.7M32.9 68.5v77.5M33 66.5l-.1 .6M33 66.5l-.9 .3-.3 .6v78.6M33 66.5l59.3 .4 64.3-.4M33.6 67.9l-.4 .1-.3 .5M33.6 67.9v78.1M33.6 67.9h122.4M71.2 71.6v.1"/>
<path d="M71.2 73.8v.1M71.3 74.2l.4-.1 .1 .4-.4 .1zM71.3 71h.4l.1 .3-.4 .1zM99.6 71.1l.8-.6 1.1 2.3zM108.5 63.4l8.5 7M116.2 69.1l1.6 1.9-2.2-1.2zM116.4 64.2l1.4 5.2M116.9 69.8l-.7-.7-.6 .7 1.5 .9M117 68.3l.9-.2 .2 2.5zM117.3 70.7l.5 .3M117.4 70.7l.4 .3M117.5 70.7l.3 .3"/>
<path d="M118 69.1l-.1-1-.9 .2 .5 1.3M118.1 70.6h.1M118.3 70.4l-.1 .1M118.4 71.6v.1M118.4 73.8v.1M118.8 69.2l.4-1 .8 .7-1.1 .9M119.2 68.2l.8 .7-1.9 1.7zM123.2 63.8l-4.3 5.8M156 67.9v78.1M156 67.9l.6 .6M156.6 66.5l.1 .6M156.6 68.5v77.5"/>
<path d="M156.6 66.5l.8 .3 .4 .8M156.7 67.1h.1M156.7 67.1l.4 .1 .2 .4v78.4M156.7 67.1l-.7 .8M157.3 67.6h.1M157.3 67.6h.5M157.3 67.6l-.7 .9M157.8 67.6v78.4M29.4 85.7a.28 .28 0 0 1 .4 .2 .28 .28 0 0 1-.3 .3zM38.5 85.5h.3M38.5 88.9h.3M42.8 83.9l.7 .5-.2 .5-.5 .1"/>
<path d="M42.8 89.4l.5 .1 .2 .4-.4 .6h-.3M43.9 83.4v3.3M43.9 87.7v3.2M44.2 85.5h.3M44.2 88.9h.3M46.3 86.7v1M47.2 86.4h.1M47.2 86.4v1.6M142.4 86.4h.1M142.4 86.4v1.6M143.3 86.7v1M145.1 85.5h.3"/>
<path d="M145.1 88.9h.3M145.7 83.4v3.3M145.7 87.7v3.2M146.8 89.4l-.5 .1-.2 .4 .3 .6h.4M146.8 83.9l-.7 .5 .2 .5 .5 .1M150.8 85.5h.3M150.8 88.9h.3M265.1 113.3l-8.5 29.5M38.5 138h.3M38.5 130.3h.3M38.5 123.7h.3M42.8 130.3h18"/>
<path d="M42.8 136.4l.5 .1 .2 .4-.4 .6h-.3M43.9 135.9v3.3M44.2 138h.3M46.3 139.2v1M47.2 138.9v1.6M142.4 138.9v1.6M143.3 139.2v1M145.1 138h.3M145.7 135.9v3.3M146.8 136.4l-.5 .1-.2 .4 .1 .3 .6 .3M150.8 138h.3M159.7 135.8l.4-.1 .1 .4h-.4z"/>
<path d="M186.6 134.1l-2.7 19.2M216.8 120.9l14.3 12.9M229.6 131.7l1.5 2.1-2.2-1.3zM241.5 126.6l-14.1 9.7-18.1 11.5M241.6 126v.1M241.8 125.7l-.2 90M242.3 125.3l-.1 90M242.8 125.2l.4 .4M243.2 125.6l-.7-.1-.9 .5M243.2 125.6l10.9 2.3M243.2 125.6v89.7M253.8 127.6l.3 .3"/>
<path d="M254.1 127.9l.1 .2M254.1 127.9l2.5 14.9M270.7 121.2h139.4v133.6h-139.4zM270.7 126.5h139.4M270.7 131.9h139.4M270.7 137.2h139.4M280.7 121.2v133.6M289 121.2v133.6M355.1 121.2v133.6M38.5 141.5h.3M42.8 141.9a.56 .56 0 0 1 .7 .6 .56 .56 0 0 1-.7 .5M43.9 140.2v3.2"/>
<path d="M44.2 141.5h.3M145.1 141.5h.3M145.7 140.2v3.2M146.8 141.9a.56 .56 0 0 0-.7 .6 .56 .56 0 0 0 .7 .5M150.8 141.5h.3M183.8 150.8l.9 .1-.8 2.4zM238.4 153.7l.4-.2 .3 .4v64.2M238.4 153.7l.4 .7M238.4 153.7l-8.1 6.2M238.8 154.4l-7.7 5.9M238.8 154.4l.2 .1M239 154.3l-.2 .1"/>
<path d="M239.1 154.1l-.1 .2M256.6 142.8a172.9 172.9 0 0 1-1.2 59l-2.5 10-2.9 8M256.8 140.3l1 .2-1.2 2.3zM270.7 142.5h139.4M270.7 147.8h139.4M270.7 153.1h139.4M270.7 158.4h139.4M192.8 176.7l8.7 1M199 176.9l2.5 .8-2.6 .2zM230.5 177.2a.95 .95 0 0 0 .8 1.4M231.2 177.4v.2M231.2 177.1h.1"/>
<path d="M231.2 177.1l-.1 .2M231.2 177.1v.5M231.2 177.6l.2 .3M231.2 177.6l.2 .2M231.6 177.3l-.3 .1M231.6 174.4l-.3 .1M235.6 175h-.2M235.6 172.1l-.2 .1M237 177.4l-.2 .1M239 162.7l-1.9 1.1M239 163.6l-1.1 .7M239.7 167.9h.1"/>
<path d="M239.7 167.6l.4-.1-.3 .4zM240.3 167.3l-.1 .8-.4 .2M270.7 169.1h139.4M270.7 174.4h139.4M270.7 179.7h139.4M139.9 188.3l-.9 .5M238.2 180.2l.1 .1M238.3 180.3l-.1 .6M238.3 180.2l.2 .4-.3 .5M270.7 185h139.4M270.7 195.6h139.4M102.3 203l37.6 10.1"/>
<path d="M137.6 212l2.3 1.1-2.5-.2zM231.3 219.9l-.1 .6M231.6 217.3l-.3 .1M235.6 217.8l-.2 .1M235.6 215l-.2 .1M239.3 218.1v.3M239.7 208.4l.4-.1-.3 .5zM240.3 208.2h.1a.61 .61 0 0 1-.6 .9M242 216.2v.2M242.1 215.6v.4M245.7 217.2v5.3M270.7 206.2h139.4"/>
<path d="M270.7 216.9h139.4M30.4 238.8v7.6M32 237.4v10.6M37.7 228.5l5.4 3.1M47.5 222.8v.8M48.8 224.3v.5M49.2 222.1v2.4M50.9 238.8l-.4 .2M52.7 222.2a.89 .89 0 0 0 0 1 .89 .89 0 0 0 .8 .4M54.4 224.3v.5M56.8 239.6a1.87 1.87 0 0 0 1.4 2.9l.2-.1M56.9 239.8a1.54 1.54 0 0 1 1.5 .7 1.54 1.54 0 0 1 0 1.7 1.69 1.69 0 0 1-1.5-2.4z"/>
<path d="M70.8 221.9l-17 9.8M122.2 234.7l.3 .2M127.9 238.5l28.4 16.4M131.3 235.2v.2M136.8 238.4v.2M137.6 225.9l-12.7 7.4M137.8 226l.2 .4M138 226.6l-12.7 7.4M139.6 238.4v.2M142.3 226.4v.2M147.1 234.1v.2M230.5 220.1a.91 .91 0 0 0 .8 1.3"/>
<path d="M231.2 220v.5M231.2 220.5l.2 .2zM231.6 220.1l-.3 .2M237 220.3l-.2 .1M238.2 223.1v.7M238.3 223.1l.2 .4-.3 .5M239.8 222.1l-.2 .8h.4l.3-.5M240.4 222.5l-.3 .4-.4 .2M241.5 220v2.9l-.2 .1 .2 .4M245.4 222.7v.4M249.9 220.1h-.1M270.7 223h139.4"/>
<path d="M270.7 228.3h139.4M270.7 233.6h139.4M30.4 254v1.1M32 251.4v4.8M42.8 243.4l-.4 .2M42.8 249.1l-.4 .2M50.9 244.5l-.4 .2M53.8 249.3l-.5 .3M54.4 241.7a1.13 1.13 0 0 0 1 1.8M54.7 250.4v8.8l-.4 .3M55.4 255.2l.7-.2a1.23 1.23 0 0 1 .1 1.3 1.23 1.23 0 0 1-1.2 .7 1.4 1.4 0 0 1 .4-1.8zM55.6 257.5v1.7l.4 .3"/>
<path d="M55.6 250.9v4.2M56.2 256.2l2.4 1.1-.6 .8zM56.2 256.2l25.3 18.6M56.4 254.9a1.53 1.53 0 0 1-1.3 2.3M56.5 258.1l.6 2.5h-1zM56.5 258.1l1 17.2M57.3 246.5l.2 .5zM57.3 246.5l.4 .7zM57.3 246.5l.6 .9zM57.3 246.5l.9 1zM57.3 246.5l1.2 1zM57.3 246.5l1.4 1z"/>
<path d="M57.3 246.5l1.7 .9-.3 .1zM57.3 246.5l1.9 .8-.2 .1zM57.3 246.5l2.1 .7-.2 .1zM57.3 246.5l2.3 .4-.2 .3zM57.3 246.5l2.4 .2-.1 .2zM57.3 246.5l2.5-.1-.1 .3zM57.3 246.5l2.5-.3v.2zM57.3 246.5l2.4-.6 .1 .3zM57.3 246.5l2.3-.8 .1 .2zM57.3 246.5l2.2-1.1 .1 .3zM57.3 246.5l2-1.2 .2 .1zM57.3 246.5l1.7-1.3 .3 .1z"/>
<path d="M57.3 246v.5zM57.3 246.3v.2zM57.3 246.6h2.5M57.4 245.7l-.1 .8zM57.6 245.5l-.3 1zM57.7 245.3l.3-.1-.7 1.3zM57.7 245.3l-.4 1.2zM58 245.2l.2-.1-.9 1.4zM58.2 245.1l.3-.1-1.2 1.5zM58.5 245l.2 .1-1.4 1.4zM58.7 245.1l.3 .1-1.7 1.3zM59.3 253a1 1 0 0 0 0 1.8l.7-.5 .4-.6"/>
<path d="M60.5 253.8a1.37 1.37 0 0 1-1.5 1.1M62.8 242.4v12.2l-.4 .2v.5l.4 .3M70 244l-10.2 2M142.4 241.6v.3M145.2 248.7v22.6M146 249.2v21.8M146.4 249.4v21.6M146.7 249.6v21.5M148 244.8v.2M150 251.5v18M150.7 251.9v17.6M150.8 244.8v.2"/>
<path d="M153.6 248.1v.2M158.2 240.5v.2M158.5 250.5v.4M159.2 251.2v.3M159.3 250.1v1.3M160.2 258.5l-.2 .1M161.1 250.2v.4l.4 .3M162 260a.56 .56 0 0 0-.1 .6 .56 .56 0 0 0 .6 .3M162 251.2v.3M163.1 259a.86 .86 0 0 0 0 .9 .86 .86 0 0 0 .8 .4M163.2 259a.76 .76 0 0 1 .8 .4 .76 .76 0 0 1-.1 .8 .84 .84 0 0 1-.7-1.2zM169.4 247v.2"/>
<path d="M174.4 244.9v.3M174.4 247.6l-12.8 7.4M270.7 244.2h139.4M46.5 266.7v1.4M48.2 267.7v.4M145.3 271.4v.3M147.1 270.9v.2M147.8 261.5v.1M148.1 261.4a.59 .59 0 0 1-.5 .9M150 260.8a13 13 0 0 1 19.7-10.2 13 13 0 0 1 0 22.2 13 13 0 0 1-19.7-10.2M154.9 271.8l-1.7 3.9M155.2 272l-1.6 3.7"/>
<path d="M156.2 260.8l-.2 .1M156.2 263.7l-.2 .1M158 272.5v.7M158.8 273v.2M160.2 261.3l-.2 .2M161.6 263.8l-.2 .1M162.1 264.3v4.4l-.2 .2M162.3 266.9l.4-.3a.58 .58 0 0 1 .2 .7 .58 .58 0 0 1-.6 .3zM162.5 267.8v.9l.3 .2M162.5 264.5v2.1M163 266.6a.76 .76 0 0 1-.7 1.1M164.4 265.6a.41 .41 0 0 0-.3 .5 .41 .41 0 0 0 .4 .3l.4-.5"/>
<path d="M165 266l-.3 .4-.4 .2M166.1 260.3v6.1l-.2 .1 .2 .4"/>
<circle cx="81.5" cy="19.7" r="3.7"/>
<circle cx="89.2" cy="16.9" r="3.7"/>
<circle cx="100" cy="17.7" r="3.7"/>
<circle cx="85.6" cy="52.9" r="3.8"/>
<circle cx="105.6" cy="61" r="3.8"/>
<circle cx="115.4" cy="60.6" r="3.7"/>
<circle cx="118" cy="74.3" r=".26"/>
<circle cx="118" cy="71.2" r=".26"/>
<circle cx="125.4" cy="60.8" r="3.7"/>
<circle cx="160" cy="85.9" r=".29"/>
<circle cx="214" cy="118.4" r="3.8"/>
<circle cx="266.1" cy="109.7" r="3.8"/>
<circle cx="29.6" cy="135.9" r=".26"/>
<circle cx="187.2" cy="130.4" r="3.7"/>
<circle cx="189.1" cy="176.4" r="3.8"/>
<circle cx="98.7" cy="202" r="3.8"/>
<circle cx="73.7" cy="243.2" r="3.8"/>
<circle cx="57.7" cy="279" r="3.8"/>
<circle cx="84.5" cy="277.1" r="3.7"/>
<circle cx="147.7" cy="261.7" r=".22"/>
</g>
<path d="M171.4 23.2h188.3" fill="none" stroke="#000" stroke-width=".46"/>
<g fill="none" stroke="#000" stroke-width=".71">
<path d="M10.1 9.9h400v277.1h-400zM70.1 6.5v3.4M140.1 6.5v3.4M207.2 5h5.8l-2.9 4.9zM210.1 0v9.9M280.1 6.5v3.4M350.1 6.5v3.4M6.7 74.2h3.4M410.1 74.2h3.5M.1 148.5h10M5.1 145.6l5 2.9-5 2.9zM410.1 148.5h10"/>
<path d="M410.1 148.5l5-2.9v5.8zM6.7 222.7h3.4M410.1 222.7h3.5M70.1 287v3.4M140.1 287v3.4M210.1 287v10M210.1 287l2.9 5h-5.8zM280.1 287v3.4M350.1 287v3.4"/>
</g>
<path d="M270.1 257h140v30h-140zM303.2 257v16M350.1 257v30M390.1 257v12M270.1 265h33.1M270.1 273h80M350.1 277h60M350.1 269h60M350.1 263h60M370.1 277v10M390.1 277v10" fill="none" stroke="#000" stroke-width=".51"/>
<g fill="#000">
<path d="M92.3 25.3l1.9 1.8-2.4-.9zM92.6 24.7l.9-.4 .7 2.4zM95.7 24.1l.9 .5-1.7 1.9zM99.6 71.1l.8-.6 1.1 2.3zM116.2 69.1l1.6 1.9-2.2-1.2zM117 68.3l.9-.2 .2 2.5zM119.2 68.2l.8 .7-1.9 1.7zM229.6 131.7l1.5 2.1-2.2-1.3zM183.8 150.8l.9 .1-.8 2.4zM256.8 140.3l1 .2-1.2 2.3zM199 176.9l2.5 .8-2.6 .2zM137.6 212l2.3 1.1-2.5-.2z"/>
<path d="M57.3 246.5l.2 .5zM57.3 246.5l.4 .7zM57.3 246.5l.6 .9zM57.3 246.5l.9 1zM57.3 246.5l1.2 1zM57.3 246.5l1.4 1zM57.3 246.5l1.7 .9-.3 .1zM57.3 246.5l1.9 .8-.2 .1zM57.3 246.5l2.1 .7-.2 .1zM57.3 246.5l2.3 .4-.2 .3zM57.3 246.5l2.4-.6 .1 .3zM57.3 246.5l2.3-.8 .1 .2z"/>
<path d="M57.3 246.5l2.2-1.1 .1 .3zM57.3 246.5l2-1.2 .2 .1zM57.3 246.5l1.7-1.3 .3 .1zM58.7 245.1l.3 .1-1.7 1.3zM58.5 245l.2 .1-1.4 1.4zM58.2 245.1l.3-.1-1.2 1.5zM58 245.2l.2-.1-.9 1.4zM57.7 245.3l.3-.1-.7 1.3zM57.7 245.3l-.4 1.2zM57.6 245.5l-.3 1zM57.4 245.7l-.1 .8zM57.3 246v.5z"/>
<path d="M57.3 246.3v.2zM56.2 256.2l2.4 1.1-.6 .8zM56.5 258.1l.6 2.5h-1z"/>
</g>
<path d="M57.3 246.7h2.4M57.3 246.4h2.5" fill="none" stroke="#000" stroke-width=".38"/>
<g font-size="7.9">
<text x="171.4" y="22.1">PLANO DE ENSAMBLAJE PUESTO DE INSTRUCTOR PTM-03</text>
<text x="230.9" y="31.2">PTM-03-PI01 ( 1 : 10 )</text>
<text x="38.6" y="208.2">A ( 1 : 5 )</text>
</g>
<text font-size="7.2" x="144.2" y="271.2">A</text>
<g font-size="4.7">
<text x="304.6" y="261.2">Plano ensamblaje</text>
<text x="304.6" y="266.6">Puesto Instructor</text>
<text x="304.6" y="272">PTM-03</text>
</g>
<g font-size="4.2">
<text x="34" y="9.6">6</text>
<text x="104" y="9.6">5</text>
<text x="174" y="9.6">4</text>
<text x="244" y="9.6">3</text>
<text x="314" y="9.6">2</text>
<text x="384" y="9.6">1</text>
<text x="6.8" y="38.7">D</text>
<text x="410.6" y="38.7">D</text>
<text x="7" y="112.9">C</text>
<text x="410.8" y="112.9">C</text>
<text x="7" y="187.1">B</text>
<text x="410.8" y="187.1">B</text>
<text x="7" y="261.4">A</text>
<text x="410.8" y="261.4">A</text>
<text x="34" y="290.4">6</text>
<text x="104" y="290.4">5</text>
<text x="174" y="290.4">4</text>
<text x="244" y="290.4">3</text>
<text x="314" y="290.4">2</text>
<text x="384" y="290.4">1</text>
</g>
<g font-size="3.9">
<text x="80.5" y="21">3</text>
<text x="88.3" y="18.1">5</text>
<text x="98" y="19">12</text>
<text x="83.7" y="54.2">16</text>
<text x="103.6" y="62.3">12</text>
<text x="114.4" y="61.8">5</text>
<text x="124.4" y="62.1">3</text>
<text x="264.1" y="111">17</text>
<text x="212" y="119.7">18</text>
<text x="271.6" y="125.2">ITEM</text>
<text x="281.6" y="125.2">QTY</text>
<text x="310.1" y="125.2">PART NUMBER</text>
<text x="371.9" y="125.2">DESCRIPTION</text>
<text x="185.2" y="131.7">14</text>
<text x="274.7" y="130.5">1</text>
<text x="283.9" y="130.5">7</text>
<text x="289.9" y="130.5">CLIP-SUJECION-M6</text>
<text x="274.7" y="135.8">2</text>
<text x="283.9" y="135.8">1</text>
<text x="289.9" y="135.8">COMPUTER-HP-Z420</text>
<text x="356" y="135.9">Ordenador 4GBRAM 32GBSSD</text>
<text x="274.7" y="141.1">3</text>
<text x="282.9" y="141.1">11</text>
<text x="289.9" y="141.1">DIN 125 - A 6,4</text>
<text x="356" y="141.2">Washer</text>
<text x="274.7" y="146.4">4</text>
<text x="282.9" y="146.4">36</text>
<text x="289.9" y="146.4">DIN 125 - A 8,4</text>
<text x="356" y="146.5">Washer</text>
<text x="274.7" y="151.7">5</text>
<text x="282.9" y="151.7">11</text>
<text x="289.9" y="151.8">DIN 127 - A 6</text>
<text x="356" y="151.8">Spring Washer</text>
<text x="274.7" y="157.1">6</text>
<text x="282.9" y="157.1">16</text>
<text x="289.9" y="157.1">DIN 127 - A 8</text>
<text x="356" y="157.1">Spring Washer</text>
<text x="274.7" y="162.3">7</text>
<text x="283.9" y="162.3">4</text>
<text x="289.9" y="162.5">DIN 7985 (H) - M8x60-H</text>
<text x="356" y="162.4">Cross recessed raised cheese</text>
<text x="356" y="167.8">head screws - Type H</text>
<text x="274.7" y="173">8</text>
<text x="282.9" y="173">16</text>
<text x="289.9" y="173">DIN 912 - M8 x 20</text>
<text x="356" y="173.1">Cylinder Head Cap Screw</text>
<text x="187.1" y="177.6">14</text>
<text x="274.7" y="178.3">9</text>
<text x="282.9" y="178.3">16</text>
<text x="289.9" y="178.3">DIN 934 - M8</text>
<text x="356" y="178.3">Hex Nut</text>
<text x="273.8" y="183.6">10</text>
<text x="283.9" y="183.6">4</text>
<text x="289.9" y="183.6">DIN 985 - M8</text>
<text x="356" y="183.6">Hex Nut</text>
<text x="273.8" y="188.9">11</text>
<text x="283.9" y="188.9">4</text>
<text x="289.9" y="189">Harrison Spring Steel Cage Nut M6</text>
<text x="356" y="189">Tuerca jaula M6 para chapas</text>
<text x="289.9" y="194.3">9561 o equivalente</text>
<text x="356" y="194.3">0.7-1.6</text>
<text x="97.7" y="203.3">2</text>
<text x="273.8" y="199.6">12</text>
<text x="282.9" y="199.6">11</text>
<text x="289.9" y="199.6">ISO 7380 - M6 x 20</text>
<text x="356" y="199.6">Hexagon Socket Button Head</text>
<text x="356" y="205">Screw - Product grade A</text>
<text x="273.8" y="210.2">13</text>
<text x="283.9" y="210.2">4</text>
<text x="289.9" y="210.2">PTM-02-FIFIBPI01</text>
<text x="356" y="210.3">Fijación fibra puesto de</text>
<text x="356" y="215.6">instructor</text>
<text x="273.8" y="220.8">14</text>
<text x="283.9" y="220.8">1</text>
<text x="289.9" y="220.8">PTM-02-MESAPI01</text>
<text x="356" y="220.8">Mesa IKEA 120x60x135cm</text>
<text x="273.8" y="226.9">15</text>
<text x="283.9" y="226.9">1</text>
<text x="289.9" y="226.9">PTM-02-SOPCS01</text>
<text x="356" y="227">Chapa soporte PC</text>
<text x="273.8" y="232.2">16</text>
<text x="283.9" y="232.2">1</text>
<text x="289.9" y="232.3">Rack19pulgadas_regleta</text>
<text x="356" y="232.3">ID Ref: 707 . Regleta de enchufes</text>
<text x="273.8" y="237.5">17</text>
<text x="283.9" y="237.5">1</text>
<text x="289.9" y="237.5">V03_PLT_PI_D03_ext_2014-11-20</text>
<text x="356" y="237.5">Puesto instructor carcasa</text>
<text x="71.7" y="244.5">13</text>
<text x="356" y="242.9">exterior. Espesor 3mm</text>
<text x="273.8" y="248.2">18</text>
<text x="283.9" y="248.2">1</text>
<text x="289.9" y="248.2">V03_PLT_PI_D03_int_2014-10-27</text>
<text x="356" y="248.2">Puesto instructor carcasa</text>
<text x="356" y="253.5">interior. Espesor 3mm</text>
<text x="56.8" y="280.2">4</text>
<text x="83.5" y="278.3">8</text>
</g>
<text font-size="3.1" x="352.4" y="275.2">PTM-03-PI01-ENS01</text>
<g font-size="2.4">
<text x="271.2" y="259.7">SCALE:</text>
<text x="350.6" y="260.8">DRAWN: Sergio Torremocha</text>
<text x="391.2" y="260.6">26/05/2015</text>
<text x="350.6" y="267">CHECKED:</text>
<text x="350.6" y="271.4">DWG NO:</text>
<text x="351.6" y="279.3">REV</text>
<text x="372" y="279.4">SIZE</text>
<text x="391" y="279.6">SHEET</text>
<text x="377.9" y="283.8">A3</text>
<text x="398.3" y="283.8">1 /2</text>
</g>
</svg>
